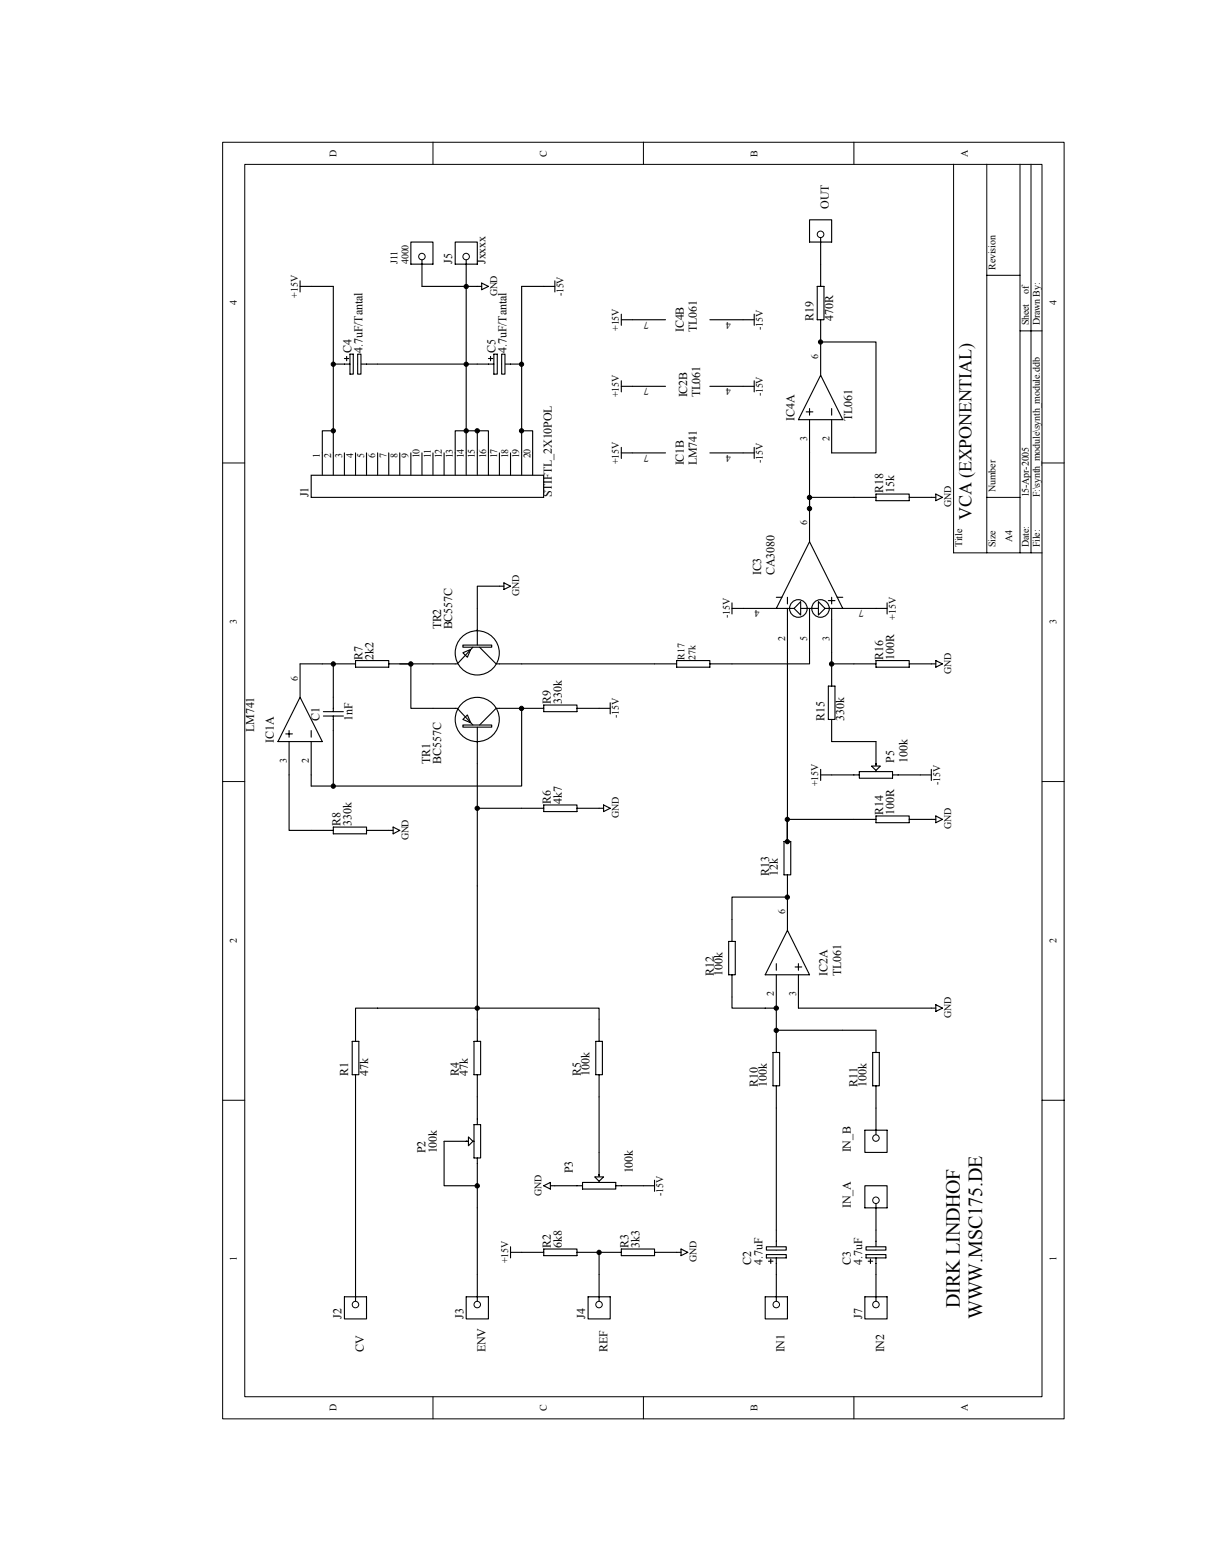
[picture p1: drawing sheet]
<svg xmlns="http://www.w3.org/2000/svg" width="216mm" height="279mm" viewBox="0 0 216 279" stroke-linecap="round" stroke-linejoin="round" font-family="sans-serif">
<g fill="none" stroke="#000" stroke-width=".18">
<path d="M39.9 25.5h150.6v228.5h-150.6zM43.8 29.4h142.7v220.6h-142.7zM77.5 25.4v4M115.2 25.4v4M152.9 25.4v4M170.7 29.4v69.6h15.9M176.7 29.4v69.6M182.6 29.4v69.6M184.6 29.4v69.6M176.7 49.3h5.9M182.6 59.2h4M39.9 82.9h3.9"/>
<path d="M176.7 89h5.9M186.6 82.9h3.9M39.9 139.9h3.9M186.6 139.9h3.9M39.9 196.9h3.9M186.6 196.9h3.9M77.5 250v4M115.2 250v4M152.9 250v4"/>
</g>
<g fill="none" stroke="#000" stroke-width=".2">
<path d="M144.3 73.7h1.2M144.9 73.1v1.2M144.9 75.1v6M146.9 67.2l4 7.9h-8zM146.9 61.2v6M148.9 73.1v1.2M148.9 75.1v6M144.9 91v6M53.7 118.8v6M133 108.9h23.8M139 108.9l5.9-11.9 6 11.9M139 106.9h1"/>
<path d="M141 106.9v1.2M141 108.9v7.9M144.9 108.9v7.9M148.3 107.5h1.2M148.9 106.9v1.2M148.9 108.9v7.9M149.9 106.9h1M51.2 131.4h1.1M51.8 130.8v1.2M51.8 132.7v6M53.7 124.8l4 7.9h-7.9zM55.7 130.8v1.2"/>
<path d="M55.7 132.7v6M139 172.5v1.2M139 174.5v5.9M141 166.5l3.9 8h-7.9zM141 160.6v5.9M142.3 173.1h1.2M142.9 172.5v1.2M142.9 174.5v5.9"/>
<circle cx="142.9" cy="108.9" r="1.58"/>
<circle cx="146.9" cy="108.9" r="1.57"/>
</g>
<g fill="#fff" stroke="#000" stroke-width=".2">
<path d="M143.3 107.7v2.4l-1.1-1.2z"/>
<path d="M146.5 107.7l1.2 1.2-1.2 1.2z"/>
</g>
<g fill="none" stroke="#000" stroke-width=".2">
<path d="M77.5 126.8h4M85.4 132.7v4M89.4 126.8h4"/>
<circle cx="85.4" cy="128.8" r="4"/>
</g>
<g fill="#fff" stroke="#000" stroke-width=".2">
<path d="M82.9 128.8l.8-.8 .6 1.4z"/>
<path d="M82.9 129.8h5.1v.4h-5.1z" fill-rule="evenodd"/>
</g>
<g fill="none" stroke="#000" stroke-width=".2">
<path d="M77.5 118.8h4M85.4 108.9v4M89.4 118.8h4M81.5 126.8h.4l2.8 3M85.4 130.2v2.7M89.4 126.8h-.6l-2.9 3"/>
<circle cx="85.4" cy="116.9" r="4"/>
</g>
<g fill="#fff" stroke="#000" stroke-width=".2">
<path d="M82.9 116.8l1.4-.6-.6 1.4z"/>
<path d="M82.9 115.5h5.1v.3h-5.1z" fill-rule="evenodd"/>
</g>
<g fill="none" stroke="#000" stroke-width=".2">
<path d="M146.3 51.3h1.2v5.9h-1.2zM146.9 47.3v4M146.9 57.2v4M152.9 89h3.9M156.8 88.4h6v1.2h-6zM162.8 89h3.9M59.7 118.8h3.9M63.6 118.2h6v1.2h-6zM69.6 118.8h4M84.7 115.8l-2.8 3h-.4M85.4 112.7v2.8M85.9 115.8l2.9 3h.6"/>
<path d="M148.9 118.8v4M152.9 118.8h3.9M156.8 118.2h6v1.2h-6zM162.8 118.8h3.9M93.4 126.8h3.9M97.3 126.2h6v1.2h-6zM103.3 126.8h3.9M148.3 122.8h1.2v6h-1.2zM148.9 128.8v3.9M55.7 148.6h4M59.7 148h5.9v1.2h-5.9zM65.6 148.6h4"/>
<path d="M93.4 144.7h3.9M97.3 144.1h6v1.2h-6zM103.3 144.7h3.9M140.4 150.6h1.2v6h-1.2zM141 146.7v3.9M141 156.6v4M152.9 146.7h3.9M156.8 146h6v1.3h-6zM162.8 146.7h3.9M130.4 168.5h1.2v6h-1.2zM131 164.5v4M131 174.5v4"/>
<path d="M63.1 186.4h1.1v6h-1.1zM63.6 182.4v4M63.6 192.4v3.9M84.9 186.4h1.1v6h-1.1zM85.4 182.4v4M85.4 192.4v3.9M106.7 186.4h1.1v6h-1.1zM107.2 182.4v4M107.2 192.4v3.9M138.4 188.4h1.2v6h-1.2zM139 184.4v4M139 194.4v3.9"/>
<path d="M156.2 188.4h1.2v6h-1.2zM156.8 184.4v4M156.8 194.4v3.9M93.4 224.2h3.9M97.3 223.6h6v1.1h-6zM103.3 224.2h7.9M111.2 223.6h6v1.1h-6zM117.2 224.2h3.9M155 224.6h3.6v.5h-3.6zM155.4 225.7h.8M156.8 220.2v3.6M156.8 225.1v3"/>
</g>
<path d="M155 223.2h3.6v.6h-3.6z" fill-rule="evenodd" fill="#fff" stroke="#000" stroke-width=".2"/>
<path d="M137.2 224.6h3.6v.5h-3.6zM137.6 225.7h.8M139 220.2v3.6M139 225.1v3M155.8 225.3v.8" fill="none" stroke="#000" stroke-width=".2"/>
<path d="M137.2 223.2h3.6v.6h-3.6z" fill-rule="evenodd" fill="#fff" stroke="#000" stroke-width=".2"/>
<path d="M59.7 65.2h3M62.1 63.8v.8M62.7 63.4h.5v3.6h-.5zM64 65.2h3.6M138 225.3v.8" fill="none" stroke="#000" stroke-width=".2"/>
<path d="M64 63.4h.6v3.6h-.6z" fill-rule="evenodd" fill="#fff" stroke="#000" stroke-width=".2"/>
<path d="M61.7 64.2h.7M85.4 65.2h3M87.8 63.8v.8M88.4 63.4h.6v3.6h-.6zM89.8 65.2h3.6" fill="none" stroke="#000" stroke-width=".2"/>
<path d="M89.8 63.4h.6v3.6h-.6z" fill-rule="evenodd" fill="#fff" stroke="#000" stroke-width=".2"/>
<g fill="none" stroke="#000" stroke-width=".2">
<path d="M87.4 64.2h.8M53.7 118.8h6v8.6M71.6 118.8h2M77.5 118.8h-3.9v8h3.9M90.2 104.9h-4.8v4M90.2 104.3l1.2 .6-1.2 .6zM51.8 138.7v9.9h3.9M57.9 127.4h3.6M57.9 128.2h3.6M59.7 128.2v12.5h-4v-2M85.4 136.7v8h8M93.4 126.8v13.9h-33.7"/>
<path d="M107.2 126.8h2M109.2 125.8v2M69.6 148.6h.8M70.4 148l1.2 .6-1.2 .6zM85.4 144.7v13.9M107.2 144.7h.9M108.1 144.1l1.1 .6-1.1 .6zM63.6 182.4v-2h43.6v2M63.6 196.3v36.6M85.4 180.4v2M85.4 196.3v5M79.5 204.3h5.4"/>
<path d="M84.9 201.3h1.1v6h-1.1zM85.4 207.3v4.9M61.7 232.1h3.9v4h-3.9z"/>
</g>
<g fill="#000" stroke="#000" stroke-width=".18">
<circle cx="59.7" cy="118.8" r=".39"/>
<circle cx="73.5" cy="118.8" r=".39"/>
<circle cx="93.4" cy="126.8" r=".39"/>
<circle cx="59.7" cy="140.7" r=".39"/>
</g>
<circle cx="63.6" cy="233.5" r=".58" fill="none" stroke="#000" stroke-width=".18"/>
<path d="M83.9 203.5l.8 .8-.8 .8z" fill="#fff" stroke="#000" stroke-width=".2"/>
<path d="M79.5 204.3v7.9h5.9v20.7M99.3 212.2h5M104.3 211.6h5.9v1.2h-5.9zM107.2 206.3v5.3M110.2 212.2h5M83.5 232.1h3.9v4h-3.9z" fill="none" stroke="#000" stroke-width=".2"/>
<circle cx="85.4" cy="212.3" r=".39" fill="#000" stroke="#000" stroke-width=".18"/>
<circle cx="85.4" cy="233.5" r=".58" fill="none" stroke="#000" stroke-width=".18"/>
<path d="M106.5 210.6h1.6l-.9 .8z" fill="#fff" stroke="#000" stroke-width=".2"/>
<g fill="none" stroke="#000" stroke-width=".2">
<path d="M148.9 116.8v2h4M148.9 138.7h4.9M153.8 138.1h6v1.2h-6zM156.8 132.7v5.4M159.8 138.7h5M107.2 196.3v10M97.3 212.2l1.2-.6v1.2zM98.5 212.2h.8M115.2 212.2h2M117.2 211.2v2M91.4 223.2v1.9M91.4 224.2h2"/>
<path d="M105.3 232.1h3.9v4h-3.9zM107.2 224.2v8.7M121.1 224.2h.8M121.9 223.6l1.2 .6-1.2 .5z"/>
</g>
<circle cx="107.2" cy="233.5" r=".58" fill="none" stroke="#000" stroke-width=".18"/>
<g fill="#000" stroke="#000" stroke-width=".18">
<circle cx="148.9" cy="118.8" r=".39"/>
<circle cx="85.4" cy="144.7" r=".39"/>
<circle cx="85.4" cy="180.5" r=".39"/>
<circle cx="107.2" cy="224.2" r=".39"/>
</g>
<path d="M156 137.1h1.6l-.8 .8z" fill="#fff" stroke="#000" stroke-width=".2"/>
<g fill="none" stroke="#000" stroke-width=".2">
<path d="M144.9 39.3h4v4h-4zM53.7 51.3h6v25.8M53.7 50.3v2M73.6 43.3h3.9v4h-3.9zM75.5 46.5v4.8h10.7M81.5 43.3h3.9v4h-3.9zM83.5 46.5v30.6h-2v7.9M86.2 50.7l1.2 .6-1.2 .6zM99.3 51.3h-5.9v25.8M99.3 50.3v2M111.2 57.2h7.9M111.2 56.2v2"/>
<path d="M127.1 57.2h7.9M135 56.2v2M146.9 42.5v4.8M67.6 65.2h17.8M85.4 77.1h-1.9v7.9M111.2 69.1h7.9M111.2 68.2v1.9M127.1 69.1h7.9M135 68.2v1.9M146.9 61.2h9.9v19.9h-7.9M55.7 85.1h41.6v3.9h-41.6zM57.7 85v-7.9h2v7.9"/>
<path d="M61.7 81.1v3.9M63.6 81.1v3.9M65.6 81.1v3.9M67.6 81.1v3.9M69.6 81.1v3.9M71.6 81.1v3.9M73.6 81.1v3.9M75.5 81.1v3.9M77.5 81.1v3.9M79.5 81.1v3.9M85.4 85v-7.9h2v7.9M89.4 81.1v3.9"/>
<path d="M91.4 81.1v3.9M93.4 85v-7.9h2v7.9M111.2 81.1h7.9M111.2 80.1v2M127.1 81.1h7.9M135 80.1v2M144.9 81.1v9.9v-2h8M166.7 89h.8M167.5 88.4l1.2 .6-1.2 .6zM93.4 118.8h27.7M121.1 118.2h6v1.2h-6zM131 108.9h2"/>
<path d="M131 107.9v2M141 116.8v33.8v-3.9h11.9M144.9 116.8v2h-17.8M156.8 108.9h2M158.8 107.9v2M166.7 118.8h.8M167.5 118.2l1.2 .6-1.2 .6zM146.9 137.7v2M146.9 138.7h2M148.9 132.7h7.9M164.8 138.7h1.9M166.7 137.7v2"/>
<path d="M85.4 158.6v21.8M141 146.7v3.9v-3.9M166.7 146.7h.8M167.5 146l1.2 .7-1.2 .6zM131 178.5v1.9h8v4h17.8M141 160.6h-10v3.9M167.5 179.8l1.2 .6-1.2 .6zM139 198.3v21.9M142.9 180.4h24.6M156.8 198.3v4.8M154.8 212.2h4v4h-4zM154.8 202.3h4v4h-4z"/>
<path d="M156.8 215.4v4.8M137 232.1h4v4h-4zM139 228.1v4.8M154.8 232.1h4v4h-4zM156.8 228.1v4.8"/>
</g>
<g fill="#000" stroke="#000" stroke-width=".18">
<circle cx="83.5" cy="51.3" r=".39"/>
<circle cx="59.7" cy="65.2" r=".38"/>
<circle cx="59.7" cy="77.1" r=".38"/>
<circle cx="83.5" cy="77.1" r=".38"/>
<circle cx="83.5" cy="65.2" r=".38"/>
<circle cx="85.4" cy="77.1" r=".39"/>
<circle cx="93.4" cy="65.2" r=".38"/>
<circle cx="93.4" cy="77.1" r=".38"/>
<circle cx="146.9" cy="61.2" r=".38"/>
<circle cx="144.9" cy="89" r=".39"/>
<circle cx="144.9" cy="91" r=".39"/>
<circle cx="140.9" cy="150.6" r=".38"/>
<circle cx="140.9" cy="146.7" r=".38"/>
<circle cx="140.9" cy="160.6" r=".39"/>
<circle cx="139" cy="180.5" r=".39"/>
<circle cx="139" cy="184.4" r=".39"/>
</g>
<g fill="none" stroke="#000" stroke-width=".18">
<circle cx="75.5" cy="45.9" r=".58"/>
<circle cx="83.4" cy="45.9" r=".58"/>
<circle cx="146.9" cy="41.9" r=".59"/>
<circle cx="156.8" cy="203.7" r=".58"/>
<circle cx="156.8" cy="214.8" r=".58"/>
<circle cx="139" cy="233.5" r=".58"/>
<circle cx="156.8" cy="233.5" r=".58"/>
</g>
<g font-size="3.6">
<text x="171.9" y="234.1" transform="rotate(-90 171.9 234.1)">DIRK LINDHOF</text>
<text x="175.8" y="236.1" transform="rotate(-90 175.8 236.1)">WWW.MSC175.DE</text>
</g>
<text font-size="3.2" x="173.9" y="93" transform="rotate(-90 173.9 93)">VCA (EXPONENTIAL)</text>
<g font-size="2.1">
<text x="148.4" y="37.4" transform="rotate(-90 148.4 37.4)">OUT</text>
<text x="81" y="47.3" transform="rotate(-90 81 47.3)">J5</text>
<text x="86.9" y="47.3" transform="rotate(-90 86.9 47.3)">Jxxxx</text>
<text x="122.4" y="59.4" transform="rotate(-90 122.4 59.4)">IC4B</text>
<text x="124.8" y="59.4" transform="rotate(-90 124.8 59.4)">TL061</text>
<text x="145.6" y="57.4" transform="rotate(-90 145.6 57.4)">R19</text>
<text x="149.2" y="57.4" transform="rotate(-90 149.2 57.4)">470R</text>
<text x="62.9" y="63.2" transform="rotate(-90 62.9 63.2)">C4</text>
<text x="64.9" y="63.2" transform="rotate(-90 64.9 63.2)">4.7uF/Tantal</text>
<text x="88.7" y="63.2" transform="rotate(-90 88.7 63.2)">C5</text>
<text x="90.7" y="63.2" transform="rotate(-90 90.7 63.2)">4.7uF/Tantal</text>
<text x="123" y="71.1" transform="rotate(-90 123 71.1)">IC2B</text>
<text x="125.4" y="71.1" transform="rotate(-90 125.4 71.1)">TL061</text>
<text x="142.2" y="75.3" transform="rotate(-90 142.2 75.3)">IC4A</text>
<text x="152.5" y="75.3" transform="rotate(-90 152.5 75.3)">TL061</text>
<text x="122.4" y="83.3" transform="rotate(-90 122.4 83.3)">IC1B</text>
<text x="124.8" y="83.3" transform="rotate(-90 124.8 83.3)">LM741</text>
<text x="55.2" y="89" transform="rotate(-90 55.2 89)">J1</text>
<text x="98.8" y="89" transform="rotate(-90 98.8 89)">STIFTL_2X10POL</text>
<text x="158.1" y="88.2" transform="rotate(-90 158.1 88.2)">R18</text>
<text x="160.1" y="88.2" transform="rotate(-90 160.1 88.2)">15k</text>
<text x="136.3" y="102.9" transform="rotate(-90 136.3 102.9)">IC3</text>
<text x="138.7" y="102.9" transform="rotate(-90 138.7 102.9)">CA3080</text>
<text x="79" y="112.7" transform="rotate(-90 79 112.7)">TR2</text>
<text x="81" y="112.7" transform="rotate(-90 81 112.7)">BC557C</text>
<text x="64.9" y="118" transform="rotate(-90 64.9 118)">R7</text>
<text x="66.9" y="118" transform="rotate(-90 66.9 118)">2k2</text>
<text x="158.1" y="118" transform="rotate(-90 158.1 118)">R16</text>
<text x="160.1" y="118" transform="rotate(-90 160.1 118)">100R</text>
<text x="98.6" y="126" transform="rotate(-90 98.6 126)">R9</text>
<text x="100.6" y="126" transform="rotate(-90 100.6 126)">330k</text>
<text x="45.5" y="131" transform="rotate(-90 45.5 131)">LM741</text>
<text x="57.2" y="129" transform="rotate(-90 57.2 129)">C1</text>
<text x="63.1" y="129" transform="rotate(-90 63.1 129)">1nF</text>
<text x="147.6" y="129" transform="rotate(-90 147.6 129)">R15</text>
<text x="151.2" y="129" transform="rotate(-90 151.2 129)">330k</text>
<text x="49" y="132.9" transform="rotate(-90 49 132.9)">IC1A</text>
<text x="77" y="136.7" transform="rotate(-90 77 136.7)">TR1</text>
<text x="79" y="136.7" transform="rotate(-90 79 136.7)">BC557C</text>
<text x="160.1" y="136.5" transform="rotate(-90 160.1 136.5)">P5</text>
<text x="162.5" y="136.5" transform="rotate(-90 162.5 136.5)">100k</text>
<text x="98.6" y="143.9" transform="rotate(-90 98.6 143.9)">R6</text>
<text x="100.6" y="143.9" transform="rotate(-90 100.6 143.9)">4k7</text>
<text x="60.9" y="147.8" transform="rotate(-90 60.9 147.8)">R8</text>
<text x="62.9" y="147.8" transform="rotate(-90 62.9 147.8)">330k</text>
<text x="158.1" y="145.9" transform="rotate(-90 158.1 145.9)">R14</text>
<text x="160.1" y="145.9" transform="rotate(-90 160.1 145.9)">100R</text>
<text x="137.7" y="156.8" transform="rotate(-90 137.7 156.8)">R13</text>
<text x="139.3" y="156.8" transform="rotate(-90 139.3 156.8)">12k</text>
<text x="127.8" y="174.7" transform="rotate(-90 127.8 174.7)">R12</text>
<text x="129.3" y="174.7" transform="rotate(-90 129.3 174.7)">100k</text>
<text x="148.2" y="174.7" transform="rotate(-90 148.2 174.7)">IC2A</text>
<text x="150.6" y="174.7" transform="rotate(-90 150.6 174.7)">TL061</text>
<text x="62.3" y="192.6" transform="rotate(-90 62.3 192.6)">R1</text>
<text x="65.9" y="192.6" transform="rotate(-90 65.9 192.6)">47k</text>
<text x="82.1" y="192.6" transform="rotate(-90 82.1 192.6)">R4</text>
<text x="83.7" y="192.6" transform="rotate(-90 83.7 192.6)">47k</text>
<text x="104" y="192.6" transform="rotate(-90 104 192.6)">R5</text>
<text x="105.6" y="192.6" transform="rotate(-90 105.6 192.6)">100k</text>
<text x="135.7" y="194.5" transform="rotate(-90 135.7 194.5)">R10</text>
<text x="137.3" y="194.5" transform="rotate(-90 137.3 194.5)">100k</text>
<text x="153.5" y="194.5" transform="rotate(-90 153.5 194.5)">R11</text>
<text x="155.1" y="194.5" transform="rotate(-90 155.1 194.5)">100k</text>
<text x="76.2" y="206.5" transform="rotate(-90 76.2 206.5)">P2</text>
<text x="78.2" y="206.5" transform="rotate(-90 78.2 206.5)">100k</text>
<text x="152.3" y="206.3" transform="rotate(-90 152.3 206.3)">IN_B</text>
<text x="102.6" y="210" transform="rotate(-90 102.6 210)">P3</text>
<text x="113.3" y="210" transform="rotate(-90 113.3 210)">100k</text>
<text x="152.3" y="216.2" transform="rotate(-90 152.3 216.2)">IN_A</text>
<text x="98.6" y="223.4" transform="rotate(-90 98.6 223.4)">R2</text>
<text x="100.6" y="223.4" transform="rotate(-90 100.6 223.4)">6k8</text>
<text x="112.5" y="223.4" transform="rotate(-90 112.5 223.4)">R3</text>
<text x="114.5" y="223.4" transform="rotate(-90 114.5 223.4)">3k3</text>
<text x="134.5" y="226.3" transform="rotate(-90 134.5 226.3)">C2</text>
<text x="136.5" y="226.3" transform="rotate(-90 136.5 226.3)">4.7uF</text>
<text x="152.3" y="226.3" transform="rotate(-90 152.3 226.3)">C3</text>
<text x="154.3" y="226.3" transform="rotate(-90 154.3 226.3)">4.7uF</text>
<text x="61.2" y="236.1" transform="rotate(-90 61.2 236.1)">J2</text>
<text x="83" y="236.1" transform="rotate(-90 83 236.1)">J3</text>
<text x="104.8" y="236.1" transform="rotate(-90 104.8 236.1)">J4</text>
<text x="154.3" y="236.1" transform="rotate(-90 154.3 236.1)">J7</text>
<text x="65.1" y="242" transform="rotate(-90 65.1 242)">CV</text>
<text x="86.9" y="242" transform="rotate(-90 86.9 242)">ENV</text>
<text x="108.7" y="242" transform="rotate(-90 108.7 242)">REF</text>
<text x="140.4" y="242" transform="rotate(-90 140.4 242)">IN1</text>
<text x="158.3" y="242" transform="rotate(-90 158.3 242)">IN2</text>
</g>
<g font-size="1.8">
<text x="60.3" y="28" transform="rotate(-90 60.3 28)">D</text>
<text x="97.9" y="28" transform="rotate(-90 97.9 28)">C</text>
<text x="135.6" y="28" transform="rotate(-90 135.6 28)">B</text>
<text x="173.2" y="28" transform="rotate(-90 173.2 28)">A</text>
<text x="71.2" y="47.3" transform="rotate(-90 71.2 47.3)">J11</text>
<text x="73.1" y="47.3" transform="rotate(-90 73.1 47.3)">4000</text>
<text x="53.3" y="53.3" transform="rotate(-90 53.3 53.3)">+15V</text>
<text x="89" y="53.1" transform="rotate(-90 89 53.1)">GND</text>
<text x="100.9" y="53.1" transform="rotate(-90 100.9 53.1)">-15V</text>
<text x="178.2" y="48.3" transform="rotate(-90 178.2 48.3)">Revision</text>
<text x="184.2" y="52.6" transform="rotate(-90 184.2 52.6)">of</text>
<text x="42.4" y="54.7" transform="rotate(-90 42.4 54.7)">4</text>
<text x="110.8" y="59.2" transform="rotate(-90 110.8 59.2)">+15V</text>
<text x="116.2" y="57.6" transform="rotate(-180 116.2 57.6)">7</text>
<text x="130.9" y="57.6" transform="rotate(-180 130.9 57.6)">4</text>
<text x="136.6" y="59" transform="rotate(-90 136.6 59)">-15V</text>
<text x="184.2" y="58.2" transform="rotate(-90 184.2 58.2)">Sheet</text>
<text x="186.1" y="58.2" transform="rotate(-90 186.1 58.2)">Drawn By:</text>
<text x="189.1" y="54.7" transform="rotate(-90 189.1 54.7)">4</text>
<text x="146.5" y="64.2" transform="rotate(-90 146.5 64.2)">6</text>
<text x="110.8" y="71.1" transform="rotate(-90 110.8 71.1)">+15V</text>
<text x="116.2" y="69.5" transform="rotate(-180 116.2 69.5)">7</text>
<text x="130.9" y="69.5" transform="rotate(-180 130.9 69.5)">4</text>
<text x="136.6" y="71" transform="rotate(-90 136.6 71)">-15V</text>
<text x="57.3" y="82.1" transform="rotate(-90 57.3 82.1)">1</text>
<text x="59.3" y="82.1" transform="rotate(-90 59.3 82.1)">2</text>
<text x="61.2" y="82.1" transform="rotate(-90 61.2 82.1)">3</text>
<text x="63.2" y="82.1" transform="rotate(-90 63.2 82.1)">4</text>
<text x="65.2" y="82.1" transform="rotate(-90 65.2 82.1)">5</text>
<text x="67.2" y="82.1" transform="rotate(-90 67.2 82.1)">6</text>
<text x="69.2" y="82.1" transform="rotate(-90 69.2 82.1)">7</text>
<text x="71.2" y="82.1" transform="rotate(-90 71.2 82.1)">8</text>
<text x="73.1" y="82.1" transform="rotate(-90 73.1 82.1)">9</text>
<text x="75.1" y="82.1" transform="rotate(-90 75.1 82.1)">10</text>
<text x="77.1" y="82.1" transform="rotate(-90 77.1 82.1)">11</text>
<text x="79.1" y="82.1" transform="rotate(-90 79.1 82.1)">12</text>
<text x="81.1" y="82.1" transform="rotate(-90 81.1 82.1)">13</text>
<text x="83.1" y="82.1" transform="rotate(-90 83.1 82.1)">14</text>
<text x="85" y="82.1" transform="rotate(-90 85 82.1)">15</text>
<text x="87" y="82.1" transform="rotate(-90 87 82.1)">16</text>
<text x="89" y="82.1" transform="rotate(-90 89 82.1)">17</text>
<text x="91" y="82.1" transform="rotate(-90 91 82.1)">18</text>
<text x="93" y="82.1" transform="rotate(-90 93 82.1)">19</text>
<text x="95" y="82.1" transform="rotate(-90 95 82.1)">20</text>
<text x="110.8" y="83.1" transform="rotate(-90 110.8 83.1)">+15V</text>
<text x="116.2" y="81.4" transform="rotate(-180 116.2 81.4)">7</text>
<text x="130.9" y="81.4" transform="rotate(-180 130.9 81.4)">4</text>
<text x="136.6" y="82.9" transform="rotate(-90 136.6 82.9)">-15V</text>
<text x="144.5" y="78.9" transform="rotate(-90 144.5 78.9)">3</text>
<text x="148.5" y="78.9" transform="rotate(-90 148.5 78.9)">2</text>
<text x="178.2" y="88" transform="rotate(-90 178.2 88)">Number</text>
<text x="184.2" y="89" transform="rotate(-90 184.2 89)">15-Apr-2005</text>
<text x="186.1" y="89" transform="rotate(-90 186.1 89)">F:\synth_module\synth_module.ddb</text>
<text x="144.5" y="94" transform="rotate(-90 144.5 94)">6</text>
<text x="170.3" y="90.8" transform="rotate(-90 170.3 90.8)">GND</text>
<text x="172.3" y="98" transform="rotate(-90 172.3 98)">Title</text>
<text x="178.2" y="98" transform="rotate(-90 178.2 98)">Size</text>
<text x="181.2" y="97" transform="rotate(-90 181.2 97)">A4</text>
<text x="184.2" y="98" transform="rotate(-90 184.2 98)">Date:</text>
<text x="186.1" y="98" transform="rotate(-90 186.1 98)">File:</text>
<text x="93" y="106.7" transform="rotate(-90 93 106.7)">GND</text>
<text x="42.4" y="111.7" transform="rotate(-90 42.4 111.7)">3</text>
<text x="130.6" y="110.7" transform="rotate(-90 130.6 110.7)">-15V</text>
<text x="136" y="109.3" transform="rotate(-180 136 109.3)">4</text>
<text x="154.6" y="109.3" transform="rotate(-180 154.6 109.3)">7</text>
<text x="160.4" y="110.9" transform="rotate(-90 160.4 110.9)">+15V</text>
<text x="189.1" y="111.7" transform="rotate(-90 189.1 111.7)">3</text>
<text x="122.5" y="118" transform="rotate(-90 122.5 118)">R17</text>
<text x="124.5" y="118" transform="rotate(-90 124.5 118)">27k</text>
<text x="140.5" y="114.7" transform="rotate(-90 140.5 114.7)">2</text>
<text x="144.5" y="114.7" transform="rotate(-90 144.5 114.7)">5</text>
<text x="148.5" y="114.7" transform="rotate(-90 148.5 114.7)">3</text>
<text x="53.3" y="121.8" transform="rotate(-90 53.3 121.8)">6</text>
<text x="170.3" y="120.6" transform="rotate(-90 170.3 120.6)">GND</text>
<text x="110.8" y="128.6" transform="rotate(-90 110.8 128.6)">-15V</text>
<text x="51.3" y="136.5" transform="rotate(-90 51.3 136.5)">3</text>
<text x="55.3" y="136.5" transform="rotate(-90 55.3 136.5)">2</text>
<text x="146.5" y="140.7" transform="rotate(-90 146.5 140.7)">+15V</text>
<text x="168.3" y="140.5" transform="rotate(-90 168.3 140.5)">-15V</text>
<text x="110.8" y="146.5" transform="rotate(-90 110.8 146.5)">GND</text>
<text x="170.3" y="148.4" transform="rotate(-90 170.3 148.4)">GND</text>
<text x="73.1" y="150.4" transform="rotate(-90 73.1 150.4)">GND</text>
<text x="140.5" y="163.6" transform="rotate(-90 140.5 163.6)">6</text>
<text x="42.4" y="168.7" transform="rotate(-90 42.4 168.7)">2</text>
<text x="189.1" y="168.7" transform="rotate(-90 189.1 168.7)">2</text>
<text x="138.6" y="178.2" transform="rotate(-90 138.6 178.2)">2</text>
<text x="142.5" y="178.2" transform="rotate(-90 142.5 178.2)">3</text>
<text x="170.3" y="182.2" transform="rotate(-90 170.3 182.2)">GND</text>
<text x="96.9" y="214" transform="rotate(-90 96.9 214)">GND</text>
<text x="118.7" y="214" transform="rotate(-90 118.7 214)">-15V</text>
<text x="42.4" y="225.7" transform="rotate(-90 42.4 225.7)">1</text>
<text x="91" y="226.1" transform="rotate(-90 91 226.1)">+15V</text>
<text x="124.7" y="226" transform="rotate(-90 124.7 226)">GND</text>
<text x="189.1" y="225.7" transform="rotate(-90 189.1 225.7)">1</text>
<text x="60.3" y="252.6" transform="rotate(-90 60.3 252.6)">D</text>
<text x="97.9" y="252.6" transform="rotate(-90 97.9 252.6)">C</text>
<text x="135.6" y="252.6" transform="rotate(-90 135.6 252.6)">B</text>
<text x="173.2" y="252.6" transform="rotate(-90 173.2 252.6)">A</text>
</g>
</svg>
